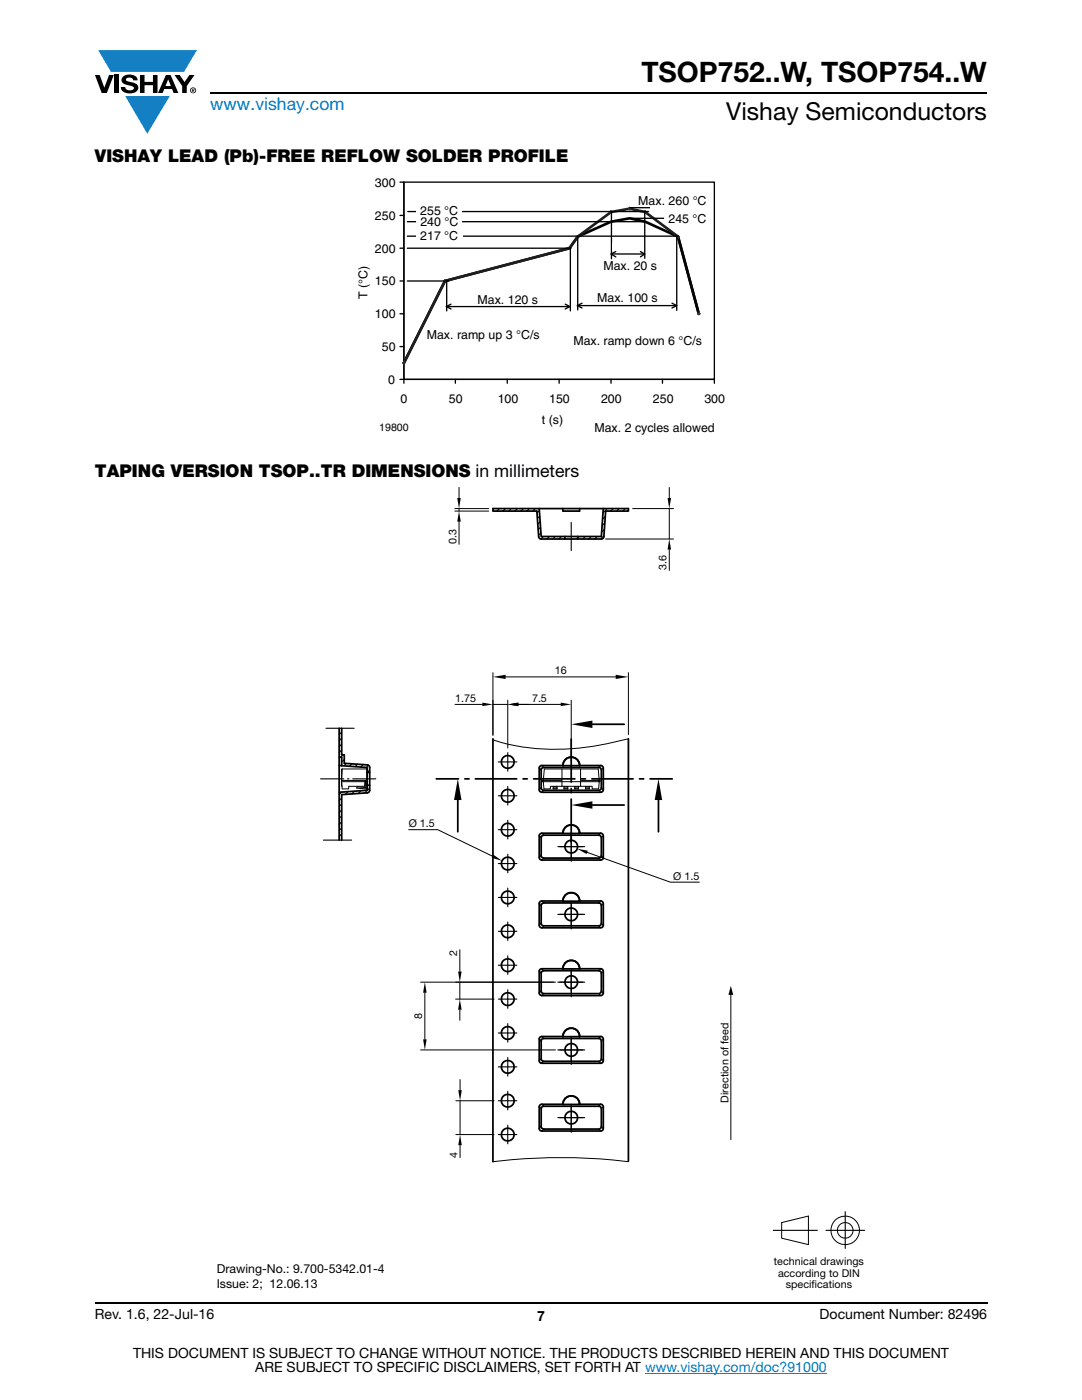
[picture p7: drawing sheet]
<svg xmlns="http://www.w3.org/2000/svg" width="216mm" height="279mm" viewBox="0 0 216 279" stroke-linecap="round" stroke-linejoin="round" font-family="sans-serif">
<g fill="#147fc3">
<path d="M19.6 10h19.7l-2.6 4.3h-1.1h-13.5z"/>
<path d="M25 19.2h8.9l-4.5 7.5z"/>
</g>
<g fill="#000">
<path d="M18.9 15h1l.9 2.5 1-2.5h.9l-1.4 3.6h-1zM22.9 15h.9v3.6h-.9zM24.6 15.3a2.1 2.1 0 0 1 2.8 .3l.1 .4h-.9a.79 .79 0 0 0-.7-.5 .79 .79 0 0 0-.8 .4l.3 .3 1 .2a1.08 1.08 0 0 1 1.2 1 1.08 1.08 0 0 1-1.1 1.2 1.73 1.73 0 0 1-2.4-1.2h.9a.96 .96 0 0 0 .8 .6 .96 .96 0 0 0 .9-.4 1.31 1.31 0 0 0-1.2-.6 1.03 1.03 0 0 1-1.1-.6 1.03 1.03 0 0 1 .2-1.1zM27.9 15h.9v1.3h1.7v-1.3h.9v3.6h-.9v-1.6h-1.7v1.6h-.9zM34.8 15h1.1l.9 1.4 1-1.4h1l-1.5 2.2v1.4h-.9v-1.4z"/>
<path d="M33.6 15.9l.5 1.3h-1.1zM33.1 15l-1.6 3.6h1l.3-.8h1.5l.3 .8h1l-1.6-3.6z"/>
<path d="M38.4 17.8h.2v.2h-.2zM38.3 17.7v.7h.1v-.3l.4 .3-.2-.3 .2-.2-.1-.2z"/>
<path d="M38.1 18a.46 .46 0 0 1 .9 0 .46 .46 0 0 1-.9 0zM37.9 18a.6 .6 0 0 0 1.2 0 .6 .6 0 0 0-1.2 0z"/>
</g>
<path d="M42 18.6h155M18.9 260h178.1" fill="none" stroke="#000" stroke-width=".36"/>
<path d="M128.7 274h36.3" fill="none" stroke="#007ec4" stroke-width=".2"/>
<path d="M71.2 35.2h73.5v51.6h-73.5z" fill="#fff"/>
<path d="M80.6 36.3h61.9M80.6 56.1h61.9M80.6 49.5h61.9M80.6 43h61.9M80.6 69.2h61.9M80.6 62.6h61.9" fill="none" stroke="#fff" stroke-width=".26"/>
<g fill="none" stroke="#000" stroke-width=".26">
<path d="M79.8 36.3l.8 .1v40.1M80.6 36.4h61.9v39.3h-61.9zM79.8 56.1h.8M79.8 49.5h.8M79.8 43h.8M79.8 75.7h62.7v.8M79.8 69.2h.8M79.8 62.6h.8M90.9 75.7v.8M101.2 75.7v.8M111.6 75.7v.8M121.9 75.7v.8"/>
<path d="M132.2 75.7v.8"/>
</g>
<path d="M139.4 62.6l-4.1-15.4-6.6-3-3.1-.6-3.7 .6-6.6 3-1.7 2.3-24.8 6.6-8.2 16.3" fill="none" stroke="#000" stroke-width=".53"/>
<path d="M135.3 47.2l-6.6-4.9-3.1-.7-3.7 .7-6.6 4.9-1.7 2.3-24.8 6.6-8.2 16.3" fill="none" stroke="#1e1e1e" stroke-width=".53"/>
<path d="M135.3 47.2l4.1 15.4" fill="none" stroke="#040503" stroke-width=".53"/>
<path d="M80.6 72.2l.2 .2-.2 .2-.3-.2z" fill-rule="evenodd" fill="#333"/>
<path d="M80.6 72.2l.2 .2-.2 .2-.3-.2z" fill="none" stroke="#333" stroke-width=".26"/>
<path d="M88.8 55.8l.2 .3-.2 .2-.2-.2z" fill-rule="evenodd" fill="#333"/>
<path d="M88.8 55.8l.2 .3-.2 .2-.2-.2z" fill="none" stroke="#333" stroke-width=".26"/>
<path d="M113.6 49.2l.3 .3-.3 .2-.2-.2z" fill-rule="evenodd" fill="#333"/>
<path d="M113.6 49.2l.3 .3-.3 .2-.2-.2z" fill="none" stroke="#333" stroke-width=".26"/>
<path d="M115 47.2l.3-.2 .2 .2-.2 .3z" fill-rule="evenodd" fill="#333"/>
<path d="M115 47.2l.3-.2 .2 .2-.2 .3z" fill="none" stroke="#333" stroke-width=".26"/>
<path d="M121.9 42l.2 .3-.2 .2-.2-.2z" fill-rule="evenodd" fill="#333"/>
<path d="M121.9 42l.2 .3-.2 .2-.2-.2z" fill="none" stroke="#333" stroke-width=".26"/>
<path d="M125.6 41.4l.3 .2-.3 .3-.2-.3z" fill-rule="evenodd" fill="#333"/>
<path d="M125.6 41.4l.3 .2-.3 .3-.2-.3z" fill="none" stroke="#333" stroke-width=".26"/>
<path d="M128.7 42l.2 .3-.2 .2-.2-.2z" fill-rule="evenodd" fill="#333"/>
<path d="M128.7 42l.2 .3-.2 .2-.2-.2z" fill="none" stroke="#333" stroke-width=".26"/>
<path d="M135.3 47l.3 .2-.3 .3-.2-.3z" fill-rule="evenodd" fill="#333"/>
<path d="M135.3 47l.3 .2-.3 .3-.2-.3z" fill="none" stroke="#333" stroke-width=".26"/>
<path d="M139.4 62.3l.3 .3-.3 .2-.2-.2z" fill-rule="evenodd" fill="#333"/>
<path d="M139.4 62.3l.3 .3-.3 .2-.2-.2z" fill="none" stroke="#333" stroke-width=".26"/>
<path d="M81.3 56.1h8.3M81.3 49.5h32.6M81.3 44.2h47.6M81.4 42.2h48M125.7 43.6h10.5M125.7 41.5h10.5" fill="none" stroke="#000" stroke-width=".26"/>
<g fill="#fff">
<path d="M83 41.4h9v1.5h-9z"/>
<path d="M83 43.6h9.1v1.4h-9.1z"/>
<path d="M132.4 42.8h4.4v1.4h-4.4z"/>
<path d="M129.7 40.8h7.8v1.5h-7.8z"/>
</g>
<path d="M89.1 56.1v5.9M113.8 49.4v12.6M115.3 47.2v14.7M135 47.1v14.9M89 61.2h24.7M90 60.7l-1 .5 1 .5M112.8 60.7l.9 .5-.9 .5M115.2 61h19.8M116.1 60.5l-.9 .5 .9 .5M134.1 60.5l.9 .5-.9 .5" fill="none" stroke="#000" stroke-width=".26"/>
<path d="M121.1 59h8.9v1.5h-8.9z" fill="#fff"/>
<path d="M81.3 47.1h54" fill="none" stroke="#000" stroke-width=".26"/>
<path d="M83 46.4h9.3v1.4h-9.3z" fill="#fff"/>
<path d="M121.9 50.7h6.8M122 42.2v9.5M122.9 50.2l-1 .5 1 .6M127.8 50.2l.9 .5-.9 .6M128.7 42.3v9.3" fill="none" stroke="#000" stroke-width=".26"/>
<g fill="#fff">
<path d="M122.2 48.6h6.2v1.4h-6.2z"/>
<path d="M43.2 97.2h129.5v160.4h-129.5z"/>
</g>
<g fill="none" stroke="#000" stroke-width=".35">
<path d="M98.4 101.5h27v.5h-4.5l-.4 5.1-.4 .5h-12.1l-.3-.1-.2-.4-.4-5.1h-8.7zM107.6 101.5l.4 5.6h12l.4-5.6M112.3 101.5v.5h3.3l.1-.5M112.7 107.1v.5M115.2 107.1v.5M67.7 145.3v22.4M67.7 152.8l5.6 .4v4.5l-5.6 .4M67.7 151.1h.5v1.7M68.2 145.3v5.3h.5v1.7l4.6 .4 .4 .2 .1 4.8-.2 .4-.3 .1-5.1 .4v9.1M73.3 156.7h.5M73.3 154.2h.5M87.1 155.4h4.4"/>
<path d="M91.3 159.7v6.3M92.8 155.4h.8M94.9 155.4h8.2M98.4 147.4v84.4M104.4 155.4h.8M106.5 155.4h8.2M112.3 152.8h.1M112.3 152.8a1.69 1.69 0 0 1 1.7-1.7 1.69 1.69 0 0 1 1.7 1.7M112.3 152.8h-4.2l-.4 .2-.1 4.6 .2 .4h12.4l.2-.4v-4.3l-.1-.3-.4-.2h-4.2M113 151.5a1.66 1.66 0 0 1 1.7-.2 1.66 1.66 0 0 1 .9 1.5h-3.3l.3-.9zM114 147.5v8.6M114 157.4v.8"/>
<path d="M114 159.5v8.6M115.7 152.8h-.1M116 155.4h.8M118.1 155.4h8.2M118.2 144.5h6.3M120 153.7l-.1-.3-.4-.2h-11.2l-.2 .2-.1 .3v3.7l.5 .3h11.1l.3-.2 .1-.3v-3.5M125.4 147.4v84.3M127.6 155.4h.8M129.7 155.4h4.4M131.4 159.7v6.3M108.1 166.9l.4-.2h11.1l.3 .2 .1 .3v3.7l-.5 .3h-11.2l-.2-.2-.1-.3zM112.3 166.3h.1"/>
<path d="M112.3 179.8v.1M112.3 166.3a1.69 1.69 0 0 1 1.7-1.7 1.69 1.69 0 0 1 1.7 1.7M112.3 179.8a1.69 1.69 0 0 1 1.7-1.7 1.69 1.69 0 0 1 1.7 1.7M112.3 166.3h-4.2l-.4 .2-.1 4.6 .2 .4h12.4l.2-.4v-4.3l-.1-.3-.4-.2h-4.2M112.3 179.8h-4.2l-.4 .2-.1 4.6 .2 .5h12.4l.2-.5v-4.3l-.1-.3-.4-.2h-4.2M113 178.5a1.66 1.66 0 0 1 1.7-.2 1.66 1.66 0 0 1 .9 1.6h-3.3l.3-1zM113 165a1.66 1.66 0 0 1 1.7-.2 1.66 1.66 0 0 1 .9 1.5h-3.3l.3-.9zM115.7 166.3h-.1M115.7 179.8l-.1 .1M118.2 160.7h6.3M108.1 193.9l.4-.2 11.1 .1 .3 .1 .1 .3v3.7l-.5 .4h-11.2l-.2-.2-.1-.3zM108.2 180.3l11.4-.1 .3 .2 .1 .3v3.7l-.2 .3-.3 .1-11.2-.1-.2-.1-.1-.3v-3.6z"/>
<path d="M112.3 193.3v.1M112.3 193.3a1.69 1.69 0 0 1 1.7-1.7 1.69 1.69 0 0 1 1.7 1.7M112.3 193.3h-4.2l-.4 .2-.1 4.7 .2 .4 .3 .1h11.8l.3-.1 .2-.4v-4.3l-.1-.4-.4-.2h-4.2M113 192a1.66 1.66 0 0 1 1.7-.1 1.66 1.66 0 0 1 .9 1.5h-3.3l.3-1zM115.7 193.3l-.1 .1M108.1 207.5l.4-.3 11.1 .1 .3 .2 .1 .3v3.7l-.5 .3h-11.2l-.2-.2-.1-.3zM112.3 206.9h.1M112.3 206.9a1.69 1.69 0 0 1 1.7-1.7 1.69 1.69 0 0 1 1.7 1.7M112.3 206.9h-4.2l-.4 .2-.1 4.6 .2 .4h12.4l.2-.4v-4.3l-.1-.3-.4-.2h-4.2M113 219.1a1.66 1.66 0 0 1 1.7-.2 1.66 1.66 0 0 1 .9 1.5h-3.3l.3-.9zM113 205.5a1.66 1.66 0 0 1 1.7-.1 1.66 1.66 0 0 1 .9 1.5h-3.3l.3-.9zM115.7 206.9h-.1"/>
<path d="M108.1 221l.4-.2h11.1l.3 .2 .1 .3v3.7l-.5 .3h-11.2l-.2-.2-.1-.3zM112.3 220.4h.1M112.3 220.4a1.69 1.69 0 0 1 1.7-1.7 1.69 1.69 0 0 1 1.7 1.7M112.3 220.4h-4.2l-.4 .2-.1 4.6 .2 .4h12.4l.2-.4v-4.3l-.1-.3-.4-.2h-4.2M115.7 220.4h-.1"/>
<circle cx="101.3" cy="158.8" r="1.27"/>
<circle cx="101.3" cy="152.1" r="1.27"/>
<circle cx="101.3" cy="165.6" r="1.27"/>
<circle cx="101.3" cy="179.1" r="1.27"/>
<circle cx="101.3" cy="172.3" r="1.27"/>
<circle cx="114" cy="169" r="1.27"/>
<circle cx="101.3" cy="192.6" r="1.27"/>
<circle cx="101.3" cy="185.9" r="1.27"/>
<circle cx="101.3" cy="199.4" r="1.27"/>
<circle cx="114" cy="182.5" r="1.27"/>
<circle cx="114" cy="196" r="1.26"/>
<circle cx="101.3" cy="212.9" r="1.27"/>
<circle cx="101.3" cy="206.2" r="1.27"/>
<circle cx="101.3" cy="219.7" r="1.27"/>
<circle cx="114" cy="209.5" r="1.26"/>
<circle cx="101.3" cy="226.4" r="1.27"/>
<circle cx="114" cy="223.1" r="1.26"/>
</g>
<g fill="none" stroke="#000" stroke-width=".2">
<path d="M91.6 97.3v2.1M133.5 97.3v2.1M90.8 101.5h6.7M90.8 102h6.7M91.6 101.5v.5M91.6 104.1v4.5M120.8 107.6h13.6M126.2 101.5h8.2M133.5 101.5v6.1M133.5 109.7v4.1M98.4 134.2v12.6M100.9 135.1h22"/>
<path d="M101.3 139.7v9.6M114 139.7v12.2M125.4 134.2v12.4M68.2 156l.1 .9M68.2 155.8v-2.3h5v2.3h-.2M68.2 155.8h4.8v.2h-4.8M68.2 155.8v.2M68.3 153.5l-.1 2.3M73 155.8l.2 .2v1.1l-.1 .2-.2 .1-1.7-.1v-.3l1.8 .2-.1-1.2-.2 .9h-3.1v.5h-1.3l-.1-1.4M90.8 140.6h5.4M98.4 140.6h2.9M107.6 153.2l.4 .5"/>
<path d="M108 157.2l-.4 .4M108.1 152.8l.4 .4M108.4 156h3.7v.9h-2.2l-.1 .5h-1.3zM108.4 155.8h-.2v.2h.2M108.5 157.7l-.4 .4M110.4 156.9v.5h.7v-.1h-.7M110.4 157h.7v.3M111.1 156.9v.1M111.9 140.6h-8.5M112.1 156h3.7v.9M112.5 156.9v.5h.8v-.1h-.8M112.5 157h.8"/>
<path d="M113.3 156.9v.4M114.7 157.3h.7v.1h-.7zM114.7 156.9v.1M115.4 156.9v.1h-.7v.3M115.4 157v.3M115.8 153.5v2.3h3.8l-.2-2.3h-10.8l-.2 2.3h3.7v-2.3M115.8 156h3.8l-.2 1.4h-1.2l-.1-.5h-6M116.8 156.9v.5h.8v-.1h-.8M116.8 157h.8v.3M117.6 156.9v.1M119.5 157.7l.4 .4M119.6 155.8h.1v.2h-.1"/>
<path d="M119.9 152.8l-.4 .4M120 157.2l.4 .4M120.4 153.3l-.4 .4M125.4 147.4a49.6 49.6 0 0 1-23.9 1.2l-3.1-1M81.5 165.6h5.8l11 5.3M107.6 166.7l.4 .5M108 170.7l-.4 .4M108.1 166.3l.4 .4M108.1 179.8l.4 .4M108.5 171.2l-.4 .4M117.2 170.1l16.6 6h5.7M119.5 171.2l.4 .4"/>
<path d="M119.9 166.3l-.4 .4M119.9 179.8l-.4 .4M120 170.7l.4 .4M120.4 166.8l-.4 .4M83.9 196h26.9M84.8 198.1v9.3M90.9 199.4h7.7M91.8 189.5v4.4M91.8 196v3.4M107.6 193.7l.4 .5M107.6 180.2l.4 .5M108 197.8l-.4 .4"/>
<path d="M108 184.3l-.4 .3M108.1 193.3l.4 .4M108.5 198.3l-.4 .4M108.5 184.8l-.4 .4M119.5 198.3l.4 .4M119.5 184.8l.4 .4M119.9 193.3l-.4 .4M120 197.8l.4 .4M120 184.3l.4 .3M120.4 193.9l-.4 .3M120.4 180.3l-.4 .4M145.8 198.2v29.2"/>
<path d="M83.9 209.5h26.9M91 219.7h7.6M91.8 201.5v2.1M91.8 215.5v2.1M91.8 219.7v6.7M107.6 207.2l.4 .6M108 211.3l-.4 .4M108.1 206.9l.4 .3M108.5 211.8l-.4 .4M119.5 211.8l.4 .4M119.9 206.9l-.4 .3M120 211.3l.4 .4"/>
<path d="M120.4 207.4l-.4 .4M91 226.4h7.6M91.8 228.5v2.5M98.4 231.8a111.5 111.5 0 0 1 27 0M107.6 220.8l.4 .5M108 224.8l-.4 .4M108.1 220.4l.4 .4M108.5 225.3l-.4 .4M119.5 225.3l.4 .4M119.9 220.4l-.4 .4M120 224.8l.4 .4M120.4 220.9l-.4 .4"/>
<path d="M156 244l5.3-1.3v5.7l-5.3-1.3z"/>
<circle cx="168.7" cy="245.5" r="2.85"/>
<circle cx="168.7" cy="245.5" r="1.56"/>
</g>
<g fill="#000">
<path d="M91.2 99.4h.7l-.3 2.1zM133.2 99.4h.7l-.4 2.1zM91.6 102l.3 2.1h-.7zM133.5 107.6l.4 2.1h-.7zM98.4 135.1l2.5-.4v.8zM122.9 134.7l2.5 .4-2.5 .4zM91.3 155.4l.8 4.3h-1.5zM96.2 140.2l2.2 .4-2.2 .3zM101.3 140.6l2.1-.4v.7zM111.9 140.2l2.1 .4-2.1 .3zM114 144.5l4.2-.7v1.5zM131.4 155.4l.7 4.3h-1.5z"/>
<path d="M98.4 170.6l1.8 1.2-2.1-.6zM114 160.7l4.2-.8v1.5zM115.2 169.4l2.1 .4-.3 .6zM84.8 196l.3 2.1h-.7zM91.4 193.9h.7l-.3 2.1zM84.4 207.4h.7l-.3 2.1zM91.8 199.4l.3 2.1h-.7zM91.4 217.6h.7l-.3 2.1zM91.8 226.4l.3 2.1h-.7z"/>
</g>
<g fill="none" stroke="#000" stroke-width=".22">
<path d="M98.5 101.5l-.1 .1M99.7 101.5l-.6 .5M100.8 101.5l-.5 .5M102 101.5l-.5 .5M103.2 101.5l-.5 .5M104.4 101.5l-.5 .5M105.6 101.5l-.5 .5M106.8 101.5l-.5 .5M107.6 101.9l-.4 .5M107.7 103l-.5 .5M107.8 104.1l-.5 .5M107.9 105.2l-.5 .5"/>
<path d="M107.9 106.3l-.4 .5M108.4 107.1l-.5 .5M109.6 107.1l-.5 .5M110.8 107.1l-.5 .5M112 107.1l-.5 .5M112.7 107.5v.1M114 104.3v5.6M115.6 107.1l-.4 .3M116.8 107.1l-.5 .5M118 107.1l-.5 .5M119.2 107.1l-.5 .5M120.5 106.9l-.6 .7"/>
<path d="M120.6 105.6l-.5 .6M120.7 104.4l-.6 .5M120.8 103.1l-.6 .5M121.2 101.5l-.9 .8M122.4 101.5l-.5 .5M123.6 101.5l-.6 .5M124.7 101.5l-.5 .5M64 155.4h4.6M65 145.3h5.7M67.8 145.3l-.1 .1M68.2 158.1l-.5 .5M68.2 159.3l-.5 .5"/>
<path d="M68.2 146.1l-.5 .5M68.2 149.7l-.5 .5M68.2 147.3l-.5 .5M68.2 148.5l-.5 .5M68.4 150.6l-.4 .5M68.7 151.6l-.5 .5M69.1 152.4l-.5 .4M69.3 155.4h.3M69.4 158l-.5 .5M70.2 152.4l-.5 .5M70.4 155.4h4.6M70.7 157.9l-.5 .5"/>
<path d="M71.3 152.5l-.4 .5M72 157.8l-.5 .6M72.5 152.6l-.5 .5M73.5 152.7l-.4 .5M73.8 157.3l-1 1M73.8 153.7l-.5 .5M99.4 152.1h3.7M101.3 150.2v3.7M101.3 157v3.7M103.1 158.8h-3.7M64.5 167.7h5.7M68.2 167.6l-.1 .1"/>
<path d="M68.2 160.4l-.5 .5M68.2 161.6l-.5 .6M68.2 162.8l-.5 .5M68.2 164l-.5 .5M68.2 165.2l-.5 .5M68.2 166.4l-.5 .5M99.4 179.1h3.7M99.4 172.3h3.7M99.4 165.6h3.7M101.3 163.7v3.7M101.3 170.5v3.7M101.3 177.2v3.8"/>
<path d="M111.3 169h2.7v2.9M111.7 169h4.6M114 166.7v4.6M114 166.3v2.7h2.7M114 179.8v2.7h2.7M99.4 185.9h3.7M99.4 192.6h3.7M101.3 184v3.7M101.3 190.8v3.7M101.3 197.5v3.7M103.1 199.4h-3.7M111.3 196h2.7v2.9"/>
<path d="M111.3 182.5h2.7v2.9M111.7 182.5h4.6M111.7 196h4.6M114 180.2v4.6M114 193.7v4.6M114 193.3v2.7h2.7M99.4 219.7h3.7M99.4 212.9h3.7M99.4 206.2h3.7M101.3 204.3v3.7M101.3 211v3.7M101.3 217.8v3.7"/>
<path d="M111.3 209.5h2.7v3M111.7 209.5h4.6M114 207.2v4.6M114 206.8v2.7h2.7M101.3 224.6v3.7M103.1 226.4h-3.7M111.3 223h2.7v3M111.7 223h4.6M114 220.7v4.7M114 220.4v2.6h2.7M154.3 245.5h8.8M164.8 245.5h7.7"/>
<path d="M168.7 241.8v7.4"/>
</g>
<path d="M145.8 196.8l.5 1.7h-1z" fill="#000"/>
<text font-size="5.6" x="128" y="16.4">TSOP752..W, TSOP754..W</text>
<text font-size="4.9" x="144.9" y="24">Vishay Semiconductors</text>
<text font-size="3.5" fill="#007ec4" x="42" y="21.9">www.vishay.com</text>
<g font-size="3.5">
<text x="18.9" y="32.3">VISHAY LEAD (Pb)-FREE REFLOW SOLDER PROFILE</text>
<text x="18.9" y="95.1">TAPING VERSION TSOP..TR DIMENSIONS in millimeters</text>
</g>
<g font-size="2.8">
<text x="18.9" y="263.3">Rev. 1.6, 22-Jul-16</text>
<text x="107.2" y="263.6">7</text>
<text x="163.6" y="263.3">Document Number: 82496</text>
<text x="26.5" y="271">THIS DOCUMENT IS SUBJECT TO CHANGE WITHOUT NOTICE. THE PRODUCTS DESCRIBED HEREIN AND THIS DOCUMENT</text>
<text x="50.9" y="273.8">ARE SUBJECT TO SPECIFIC DISCLAIMERS, SET FORTH AT www.vishay.com/doc?91000</text>
</g>
<g font-size="2.5">
<text x="74.8" y="37.3">300</text>
<text x="127.4" y="40.9">Max. 260 °C</text>
<text x="74.8" y="43.9">250</text>
<text x="83.9" y="43">255 °C</text>
<text x="83.9" y="47.9">217 °C</text>
<text x="83.9" y="45.2">240 °C</text>
<text x="133.4" y="44.5">245 °C</text>
<text x="74.8" y="50.4">200</text>
<text x="120.4" y="53.8">Max. 20 s</text>
<text x="73.3" y="59.7" transform="rotate(-90 73.3 59.7)">T (°C)</text>
<text x="74.8" y="56.9">150</text>
<text x="74.8" y="63.5">100</text>
<text x="95.3" y="60.7">Max. 120 s</text>
<text x="119.2" y="60.3">Max. 100 s</text>
<text x="76.2" y="70">50</text>
<text x="85.2" y="67.7">Max. ramp up 3 °C/s</text>
<text x="114.4" y="68.8">Max. ramp down 6 °C/s</text>
<text x="77.5" y="76.6">0</text>
<text x="79.9" y="80.3">0</text>
<text x="89.6" y="80.3">50</text>
<text x="99.3" y="80.3">100</text>
<text x="109.6" y="80.3">150</text>
<text x="119.9" y="80.3">200</text>
<text x="130.3" y="80.3">250</text>
<text x="140.6" y="80.3">300</text>
<text x="108.1" y="84.7">t (s)</text>
<text x="118.6" y="86.3">Max. 2 cycles allowed</text>
<text x="43.3" y="254">Drawing-No.: 9.700-5342.01-4</text>
<text x="43.3" y="257.1">I</text>
<text x="43.9" y="257.1">ssue: 2; 12.06.13</text>
</g>
<text font-size="2.1" fill="#040503" x="75.7" y="86.1">19800</text>
<g font-size="2.1">
<text x="91.1" y="108.6" transform="rotate(-90 91.1 108.6)">0.3</text>
<text x="133" y="113.8" transform="rotate(-90 133 113.8)">3.6</text>
<text x="110.7" y="134.6">16</text>
<text x="90.8" y="140">1.75</text>
<text x="106.2" y="140">7.5</text>
<text x="81.5" y="165.1">Ø 1.5</text>
<text x="134.3" y="175.6">Ø 1.5</text>
<text x="91.3" y="190.7" transform="rotate(-90 91.3 190.7)">2</text>
<text x="84.3" y="203.4" transform="rotate(-90 84.3 203.4)">8</text>
<text x="145.4" y="220" transform="rotate(-90 145.4 220)">Direction of feed</text>
<text x="91.3" y="231" transform="rotate(-90 91.3 231)">4</text>
<text x="154.4" y="252.5">technical drawings</text>
<text x="155.3" y="254.8">according to DIN</text>
<text x="156.8" y="257.1">specif</text>
<text x="161.9" y="257.1">ications</text>
</g>
</svg>
